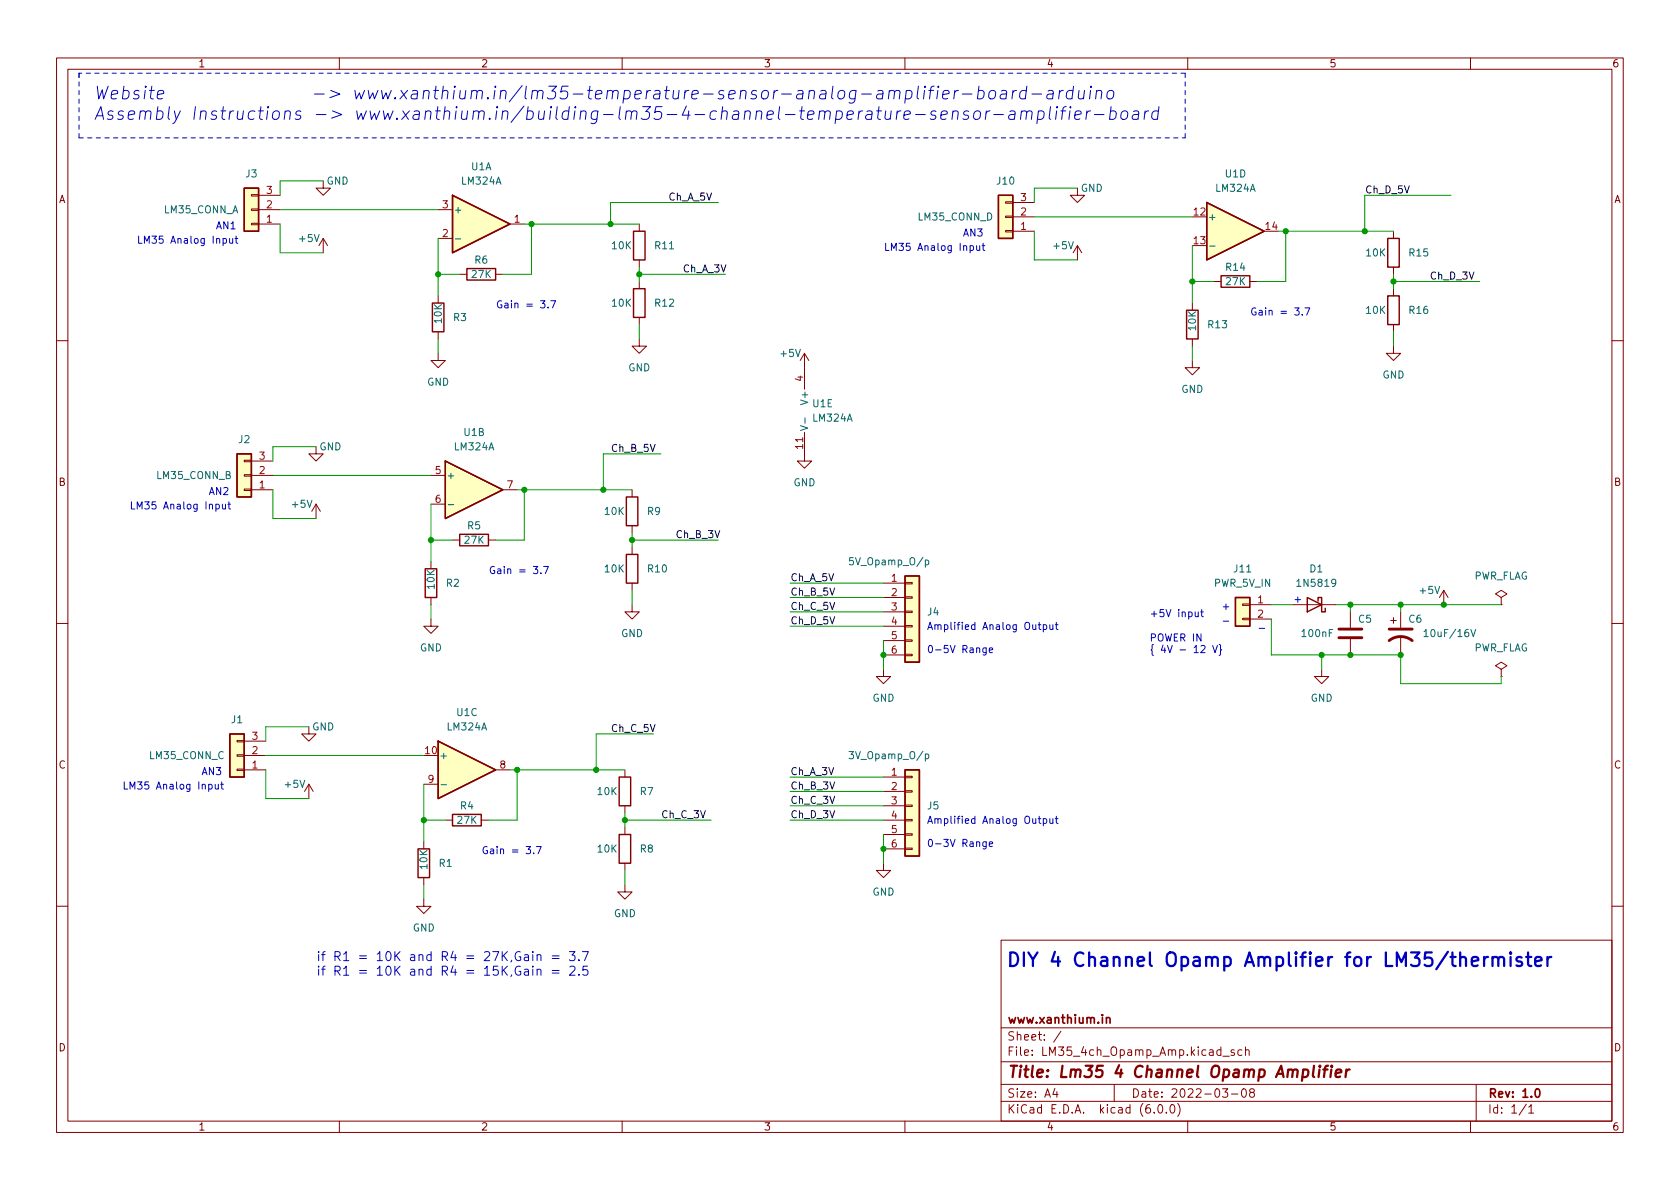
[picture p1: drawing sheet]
<svg xmlns="http://www.w3.org/2000/svg" width="297mm" height="210mm" viewBox="0 0 297 210" stroke-linecap="round" stroke-linejoin="round" font-family="sans-serif">
<g fill="none" stroke="#840000" stroke-width=".18">
<path d="M10 10.2h277v190.1h-277zM12 12.2h273v186.1h-273zM60 10.2v2M110 10.2v2M160 10.2v2M210 10.2v2M260 10.2v2M44.4 34.4h1.3v.3h-1.3zM44.4 37h1.3v.2h-1.3zM44.4 39.5h1.3v.2h-1.3zM45.7 39.6h3.8M45.7 37.1h3.8"/>
<path d="M45.7 34.5h3.8M57.1 32v1.3h1.3l-1.3 1.2-1.2-1.2h1.2M77.5 37.1h2.5M90.2 39.6h2.5M113 39.6v1.3M177.8 35.7h1.3v.2h-1.3zM177.8 38.2h1.3v.3h-1.3zM179.1 38.3h3.8M179.1 35.8h3.8M190.5 33.3v1.2h1.3l-1.3 1.3-1.3-1.3h1.3M57.1 42.2l-.7 1.2M57.1 42.2v2.5"/>
<path d="M57.1 42.2l.8 1.2M77.5 42.2h2.5M77.5 52.3v1.3M77.5 58.7v1.2M81.3 48.5h1.2M87.6 48.5h1.3M113 59.9v1.3h1.3l-1.3 1.3-1.2-1.3h1.2M113 46v1.2M113 49.8v1.2M113 56.1v1.3M177.8 40.8h1.3v.2h-1.3zM179.1 40.9h3.8"/>
<path d="M190.5 43.4l-.8 1.3M190.5 43.4v2.6M190.5 43.4l.8 1.3M210.8 53.6v1.3M210.8 59.9v1.3M214.6 49.8h1.3M221 49.8h1.2M246.4 40.9v1.3M246.4 47.2v1.3M246.4 51v1.3M246.4 57.4v1.3M10 60.2h2"/>
<path d="M55.9 79v1.3h1.2l-1.2 1.2-1.3-1.2h1.3M77.5 62.5v1.2h1.2l-1.2 1.3-1.3-1.3h1.3M142.2 76.4v5.1h1.3l-1.3 1.3-1.2-1.3h1.2M142.2 62.5v6.3M142.2 62.5l-.7 1.2M142.2 62.5l.8 1.2M210.8 63.7v1.3h1.3l-1.3 1.3-1.3-1.3h1.3M246.4 61.2v1.3h1.2l-1.2 1.2-1.3-1.2h1.3M285 60.2h2M43.2 81.4h1.2v.3h-1.2zM43.2 83.9h1.2v.3h-1.2zM43.2 86.5h1.2v.2h-1.2z"/>
<path d="M44.4 86.6h3.9M44.4 84.1h3.9M44.4 81.5h3.9M55.9 89.1l-.8 1.3M55.9 89.1v2.6M55.9 89.1l.7 1.3M76.2 84.1h2.5M76.2 99.3v1.3M76.2 89.1h2.5M80 95.5h1.3M86.4 95.5h1.2M88.9 86.6h2.5"/>
<path d="M111.8 86.6v1.3M111.8 93v1.2M111.8 96.8v1.2M10 110.2h2M76.2 109.5v1.2h1.3l-1.3 1.3-1.3-1.3h1.3M76.2 105.7v1.2M111.8 106.9v1.3h1.2l-1.2 1.3-1.3-1.3h1.3M111.8 103.1v1.3M156.2 118.4v1.2h1.3l-1.3 1.3-1.3-1.3h1.3M156.2 103.1h3.8M156.2 105.7h3.8M156.2 108.2h3.8"/>
<path d="M156.2 110.7h3.8M156.2 113.3h3.8M156.2 115.8h3.8M160 115.7h1.3v.2h-1.3zM160 113.2h1.3v.2h-1.3zM160 110.6h1.3v.3h-1.3zM160 108.1h1.3v.2h-1.3zM160 105.5h1.3v.3h-1.3zM160 103h1.3v.2h-1.3zM219.7 109.3h1.3v.3h-1.3zM219.7 106.8h1.3v.3h-1.3zM221 106.9h3.8"/>
<path d="M221 109.5h3.8M228.6 106.9h7.6M233.7 118.4v1.2h1.2l-1.2 1.3-1.3-1.3h1.3M238.8 108.2v2.8M238.8 113v2.8M245.9 109.7h1M246.4 109.2v1M247.6 108.2v2.8M247.6 112.5v3.3M255.3 104.4l-.8 1.3M255.3 104.4v2.5M255.3 104.4l.7 1.3"/>
<path d="M265.4 105.7l1-.7-1-.6-1 .6 1 .7v1.2M265.4 106.9h.1M265.4 118.4l1-.7-1-.6-1 .6 1 .7v1.2M265.4 119.6h.1M285 110.2h2M41.9 130.9h1.3v.3h-1.3zM41.9 133.5h1.3v.2h-1.3zM41.9 136h1.3v.3h-1.3zM43.2 136.1h3.8M43.2 133.6h3.8M43.2 131.1h3.8M54.6 128.5v1.3h1.3l-1.3 1.3-1.3-1.3h1.3"/>
<path d="M54.6 138.7l-.8 1.2M54.6 138.7v2.5M54.6 138.7l.8 1.2M74.9 138.7h2.6M87.6 136.1h2.6M110.5 136.1v1.3M156.2 137.4h3.8M156.2 139.9h3.8M160 139.8h1.3v.3h-1.3zM160 137.3h1.3v.2h-1.3zM74.9 159v1.3h1.3l-1.3 1.2-1.2-1.2h1.2M74.9 148.8v1.3"/>
<path d="M74.9 155.2v1.3M78.7 145h1.3M85.1 145h1.3M110.5 156.5v1.2h1.3l-1.3 1.3-1.3-1.3h1.3M110.5 142.5v1.3M110.5 146.3v1.3M110.5 152.6v1.3M156.2 152.6v1.3h1.3l-1.3 1.3-1.3-1.3h1.3M156.2 145h3.8M156.2 142.5h3.8M156.2 147.6h3.8M156.2 150.1h3.8"/>
<path d="M160 150h1.3v.2h-1.3zM160 147.4h1.3v.3h-1.3zM160 144.9h1.3v.3h-1.3zM160 142.4h1.3v.2h-1.3zM10 160.2h2M177 166.3h108v32h-108zM285 160.2h2M60 198.3v2M110 198.3v2M160 198.3v2M177 194.8h108M177 191.8h108"/>
<path d="M177 187.8h108M177 181.8h108M186.5 192.5l-.4 1h1M186.9 193v1M187.6 182.4l-1.3 1.9M197 191.8v3M204.1 196.7v.1M204.9 195.4l.2-.1a.81 .81 0 0 1 .6 .7 .81 .81 0 0 1-.3 .8h-.2a.81 .81 0 0 1-.6-.6 .81 .81 0 0 1 .3-.8zM206.2 196.7v.1M207.1 195.4l.1-.1a.81 .81 0 0 1 .6 .7 .81 .81 0 0 1-.3 .8h-.1a.81 .81 0 0 1-.6-.6 .81 .81 0 0 1 .3-.8zM208.2 195.1a1.72 1.72 0 0 1 0 2.3M210 198.3v2"/>
<path d="M216.1 192.5h1l-.5 .6 .4 .1v.7l-.2 .1h-.4l-.3-.1M216.2 186.8h1.2M217.7 193.5h1.2M218.2 185.7l-.3-.1-.3 .2 .1 .3 .5 .1v.4h-.6M219.6 185.7l-.5-.1-.2 .3v.4l.1 .3h.6M219.7 192.6l.2-.1a.81 .81 0 0 1 .5 .7 .81 .81 0 0 1-.3 .8h-.1a.81 .81 0 0 1-.6-.6 .81 .81 0 0 1 .3-.8zM220.2 185.8l.2-.2 .4 .1 .1 .9M220.2 185.1v1.5M221.2 193.2l-.3-.3 .1-.2 .2-.2 .4 .1 .2 .2-.1 .2-.6 .2-.2 .3 .1 .4 .2 .1h.4l.2-.3-.1-.4-.2-.1M260 198.3v2M261 191.8v6.5M269.9 195.3l-1.3 1.9"/>
<path d="M270.3 195.8l.4-.5v1.5M270.3 196.8h.9"/>
</g>
<path d="M195.6 180.1l.2-.2 .4 .1 .1 .9M271.6 192.6l.2-.1a.82 .82 0 0 1 .6 .7 .82 .82 0 0 1-.3 .8h-.2a.81 .81 0 0 1-.6-.6 .81 .81 0 0 1 .3-.8z" fill="none" stroke="#840000" stroke-width=".3"/>
<path d="M230.4 189.2l.2-.1 .6 .1 .1 .3v.6a.66 .66 0 0 1-1 .3M232.3 188.5l-.2 1.7 .3 .3M233.3 189.1l-.2 1.4M233.4 188.5l-.1 .1 .1 .1 .1-.1-.1-.1v.2M234 189.1h.7M234.8 188.5l-.4 .1-.1 .1-.2 1.8M235.4 189.1l-.2 1.4M235.5 188.5l-.1 .1 .1 .1 .1-.1-.1-.1v.2M236.2 189.8l.9-.2v-.4l-.6-.1-.3 .3v1l.2 .1 .6-.1M238.1 189.1l-.2 1.4M238.6 189.1l-.4 .1-.2 .3" fill="none" stroke="#840000" stroke-width=".4"/>
<g fill="none" stroke="#840000" stroke-width=".25">
<path d="M43.2 33.3h2.5v7.6h-2.5zM80 34.5l10.2 5.1-10.2 5.1zM176.5 34.5h2.6v7.7h-2.6zM213.4 35.8l10.1 5.1-10.1 5.1zM76.5 53.6h2v5.1h-2zM82.5 47.5h5.1v2h-5.1zM112 51h2v5.1h-2zM112 40.9h2v5.1h-2zM209.8 54.9h2v5h-2zM215.9 48.8h5.1v2h-5.1zM245.4 42.2h2v5h-2zM245.4 52.3h2v5.1h-2z"/>
<path d="M41.9 80.3h2.5v7.6h-2.5zM78.7 81.5l10.2 5.1-10.2 5.1zM81.3 94.5h5.1v2h-5.1zM110.7 98h2.1v5.1h-2.1zM110.7 87.9h2.1v5.1h-2.1zM75.2 100.6h2v5.1h-2zM160 101.8h2.6v15.3h-2.6zM218.4 105.7h2.6v5h-2.6zM231.1 105.7l2.6 1.2-2.6 1.3zM233 106.3v-.6h.7v2.5h.6v-.6M40.6 129.8h2.6v7.6h-2.6zM77.5 131.1l10.1 5-10.1 5.1z"/>
<path d="M109.5 137.4h2v5.1h-2zM160 136.1h2.6v15.3h-2.6zM73.9 150.1h2v5.1h-2zM80 144h5.1v2h-5.1zM109.5 147.6h2v5h-2z"/>
</g>
<g fill="#ffffc2" stroke="#ffffc2" stroke-width=".18">
<path d="M41.9 80.3h2.5v7.6h-2.5z"/>
<path d="M176.5 34.5h2.6v7.7h-2.6z"/>
<path d="M218.4 105.7h2.6v5h-2.6z"/>
<path d="M40.6 129.8h2.6v7.6h-2.6z"/>
<path d="M43.2 33.3h2.5v7.6h-2.5z"/>
<path d="M80 34.5l10.2 5.1-10.2 5.1z"/>
<path d="M77.5 131.1l10.1 5-10.1 5.1z"/>
<path d="M160 136.1h2.6v15.3h-2.6z"/>
<path d="M213.4 35.8l10.1 5.1-10.1 5.1z"/>
<path d="M78.7 81.5l10.2 5.1-10.2 5.1z"/>
<path d="M160 101.8h2.6v15.3h-2.6z"/>
</g>
<path d="M236.7 111.2h4.1M236.7 112.8h4.1M245.6 113.3a3.3 3.3 0 0 1 4.1 0M245.6 111.2h4.1" fill="none" stroke="#840000" stroke-width=".51"/>
<path d="M80.5 42.2h1M213.9 43.5h.9M141.5 75.3l1.3 .4-1.3 .4M142.3 73.9v1M79.2 89.2h1M163.6 99.1l.4-.1 .2 .3-.1 .5h-.5M251.8 111.7l.3-.4v1.3M251.8 112.6h.7M260.1 111.3l.4 1.3 .4-1.3M78 138.8h.9M163.6 133.4l.4-.1 .2 .3-.1 .5h-.5" fill="none" stroke="#006464" stroke-width=".18"/>
<g fill="none" stroke="#0000c2" stroke-width=".18">
<path d="M151.3 16.1a.74 .74 0 0 0-1.1 .3v.7l.1 .3 .2 .1 .7-.1M151.4 16l-.3 1.8a.67 .67 0 0 1-1 .3M152.3 16.6h1.8M155.2 16.1l.2-.1 .7 .1v.2l-.1 1.2M156.1 16.5l-.8 .1a.45 .45 0 0 0-.3 .4 .45 .45 0 0 0 .2 .5l.8-.1M157.2 16.2a.55 .55 0 0 1 1 .1l-.2 1.2M157.3 16l-.2 1.5M158.2 16.3a.57 .57 0 0 1 .9-.2v.2l-.1 1.2M160.2 16.1l.3-.1 .6 .1 .2 .3-.1 .7a.74 .74 0 0 1-1.1 .3M160.3 16l-.3 2.2M162.4 15.2l-.3 2 .3 .3M163.5 16l-.2 1.5"/>
<path d="M163.6 15.2l-.2 .1 .1 .2 .2-.2-.1-.1-.1 .3M164.2 16h.9M165.2 15.2l-.5 .1-.1 .3-.3 1.9M165.5 19.7a.55 .55 0 0 0-.9 .3l.3 .4 .5 .1 .1 .3-.4 .3-.6-.1M165.8 16l-.2 1.5M165.9 15.2l-.1 .1 .1 .2 .1-.2-.1-.1v.3M166.7 16.7l1.1-.2-.1-.4-.2-.1-.6 .1-.3 1.1 .3 .3 .7-.1M168.5 19.8a.55 .55 0 0 1 .9 .1l-.1 1.2M168.5 19.6l-.2 1.5M168.8 16l-.2 1.5M169.5 16a.66 .66 0 0 0-.7 .4M170.1 16.6h1.7"/>
<path d="M171.3 19.7a.55 .55 0 0 0-.9 .3l.1 .3 .5 .1 .3 .3-.2 .3-.2 .1-.6-.1M172.3 19.8a.58 .58 0 0 1 .6-.2 .58 .58 0 0 1 .5 .4l-.1 .7a.62 .62 0 0 1-.6 .4 .62 .62 0 0 1-.6-.4zM173 16.1l.2-.1 .6 .1 .2 .3-.1 .7a.74 .74 0 0 1-1.1 .3M173.1 15.2l-.3 2.3M174.4 19.6l-.2 1.5M175 16.2a.58 .58 0 0 1 .6-.2 .58 .58 0 0 1 .5 .4l-.1 .7a.62 .62 0 0 1-.6 .4 .62 .62 0 0 1-.6-.4zM175 19.6a.66 .66 0 0 0-.7 .4M177.1 16.1l.2-.1 .6 .1 .1 .2-.2 1.2M178 16.5l-.8 .1a.45 .45 0 0 0-.4 .4 .45 .45 0 0 0 .3 .5l.8-.1M178.6 19.7l.2-.1 .6 .1 .1 .2-.2 1.2M179.1 16l-.2 1.5M179.8 16a.66 .66 0 0 0-.7 .4"/>
<path d="M180.6 19.8a.55 .55 0 0 1 .9 .1l-.1 1.2M180.6 19.6l-.2 1.5M181.5 16.1a.74 .74 0 0 0-1.2 .3v.7l.1 .3 .2 .1 .7-.1M181.5 19.9a.57 .57 0 0 1 .9-.2l.1 .2-.2 1.2M181.6 15.2l-.3 2.3M182.5 16.6h1.7M183.6 19.7l.2-.1 .7 .1 .1 .3-.1 .7a.74 .74 0 0 1-1.1 .3M183.6 19.6l-.3 2.3M185.3 16.1l.2-.1 .7 .1v.2l-.1 1.2M185.7 18.9l-.2 1.9 .3 .3M186.2 16.5l-.7 .1a.45 .45 0 0 0-.4 .4 .45 .45 0 0 0 .2 .5l.8-.1M186.8 19.6l-.2 1.5"/>
<path d="M186.9 18.9l-.1 .1 .1 .1 .1-.1-.1-.1v.2M187.4 16l-.2 1.5M187.6 19.6h.8M188 16a.66 .66 0 0 0-.7 .4M188.5 18.9l-.4 .1-.2 .2-.2 1.9M189.2 19.6l-.2 1.5M189.3 18.9l-.1 .1v.1l.2-.1-.1-.1-.1 .2M189.7 16.1a.74 .74 0 0 0-1.1 .3l-.1 .7 .2 .3 .2 .1 .6-.1M189.8 15.2l-.3 2.3M190.8 16l-.2 1.2 .1 .2a.64 .64 0 0 0 .9-.1M191.8 16l-.2 1.5M192.2 19.6l-.2 1.5"/>
<path d="M192.8 19.6a.66 .66 0 0 0-.7 .4M192.8 16l-.2 1.5M192.9 15.2l-.1 .1 .1 .2 .1-.2-.1-.1v.3M193.9 16.2a.55 .55 0 0 1 .9 .1l-.1 1.2M193.9 16l-.2 1.5M195.9 16.2a.58 .58 0 0 1 .6-.2 .58 .58 0 0 1 .4 .4v.7a.62 .62 0 0 1-.6 .4 .62 .62 0 0 1-.6-.4zM196.3 19.7l.3-.1 .6 .1 .2 .3-.1 .7a.74 .74 0 0 1-1.1 .3M196.5 18.9l-.3 2.2M198.4 19.8a.58 .58 0 0 1 .6-.2 .58 .58 0 0 1 .4 .4l-.1 .7a.62 .62 0 0 1-.6 .4 .62 .62 0 0 1-.5-.4zM200.4 19.7l.2-.1 .7 .1 .1 .2-.2 1.2M202.5 19.6l-.2 1.5M203.1 19.6a.66 .66 0 0 0-.7 .4"/>
<path d="M204.8 19.7a.74 .74 0 0 0-1.1 .3l-.1 .7 .2 .3 .2 .1 .6-.1M204.9 18.9l-.3 2.2M161.9 20.3h1.7M166.4 20.4l1.1-.3-.1-.4-.2-.1-.6 .1-.3 1.1 .3 .3 .7-.1M175.7 20.3h1.7M179.5 20.1l-.8 .2a.45 .45 0 0 0-.4 .3 .45 .45 0 0 0 .3 .5l.8-.1M190.1 20.4l1-.3v-.4l-.2-.1-.7 .1-.2 1.1 .3 .3 .6-.1M193.5 20.3h1.7M201.3 20.1l-.7 .2a.45 .45 0 0 0-.4 .3 .45 .45 0 0 0 .3 .5l.7-.1M39.4 42.2h.4l.3 .2-.2 .6h-.5M40.6 42.2l.1 .8h.3l.1-.1M41.1 42.2v.8"/>
<path d="M41.6 42.2h.4M41.7 41.7v1.1l.3 .2M96.9 54.3v.1M97.4 53.2h.8l-.5 1.2M171.5 43.5l.4-.1 .2 .3-.1 .5h-.5M172.7 43.4v.8l.3 .1 .2-.1M173.2 43.4v.9M173.6 43.4h.5M173.8 43v1.1l.3 .2M230.2 55.6v.1M230.7 54.4h.9l-.6 1.3M38.2 89.2h.3l.3 .2-.1 .5h-.5"/>
<path d="M39.3 89.2l.1 .7 .3 .1 .2-.1M39.9 89.2v.8M40.3 89.2h.5M40.5 88.7v1.1l.3 .2M95.6 101.3v.1M96.1 100.2h.9l-.6 1.2M174.4 114.6v1l-.3 .2h-.3M174.4 114.6h-.4l-.2 .2 .1 .5h.5M174.9 115l.6-.1v-.3h-.4l-.2 .1 .1 .6h.5M183.6 110.5h.4M183.7 110v1.1l.3 .2M184.5 110.5h.3l.3 .2-.1 .6h-.5"/>
<path d="M184.5 110.5v1.2M185.6 110.5l.1 .8h.3l.2-.1M186.2 110.5v.8M186.6 110.5h.5M186.8 110v1.1l.3 .2M211.3 108.2l.1 .8 .3 .1 .2-.2M211.9 108.2v.9M212.3 108.2h.5M212.3 114.3l.5-.2 .3 .4-.8 .9h.8M212.5 107.8v1.1l.3 .2M214.4 114.1l.4 1.3 .5-1.3M215.6 114l.2 .1v.6l.2 .2-.2 .2v.6l-.2 .2"/>
<path d="M216.3 109.8h.9M222.6 111.1h1M36.9 138.8l.4-.1 .2 .2-.1 .6h-.5M38.1 138.7v.8h.3l.2-.1M38.6 138.7v.8M39 138.7h.5M39.2 138.3v1.1l.3 .1M94.4 150.8v.2M94.8 149.7h.9l-.6 1.3M174.4 148.9v1l-.3 .2h-.3M174.4 148.9h-.4l-.2 .2 .1 .5h.5M174.9 149.3l.6-.1v-.3h-.4l-.2 .1 .1 .6h.5"/>
<path d="M183.6 144.8h.4M183.7 144.3v1.1l.3 .2M184.5 144.8h.3l.3 .2-.1 .5h-.5M184.5 144.8v1.2M185.6 144.8l.1 .7 .3 .1 .2-.1M186.2 144.8v.8M186.6 144.8h.5M186.8 144.3v1.1l.3 .2M92.8 168.9h.6v1M92.8 171.5h.6v1M93.4 169.2l-.5 .1a.31 .31 0 0 0-.2 .3 .31 .31 0 0 0 .2 .3l.5-.1M93.4 171.8h-.5a.31 .31 0 0 0-.2 .3 .31 .31 0 0 0 .2 .4l.5-.1"/>
<path d="M94.2 168.3v.1M94.2 170.9v.1M94.2 168.8v1.1M94.2 171.4v1.1M95 169l.2-.2 .4 .1 .1 1M95 171.5l.2-.1 .4 .1 .1 1M95 168.8v1.1M95 171.4v1.1M97.6 169h1.3M97.6 169.5h1.3M97.6 171.6h1.3M97.6 172.1h1.3"/>
<path d="M100.7 168.3h1l-.6 .6 .5 .1v.7l-.2 .2h-.5l-.2-.2M100.8 171l.2-.1h.4l.2 .1 .1 .3-.1 .2-.9 1h1M102.4 169.7v.2M102.4 172.3v.2M103 168.3h1l-.7 1.6M103.9 170.9h-.8l-.1 .7 .3-.1h.5l.2 .3-.1 .5-.2 .2h-.4l-.3-.2"/>
</g>
<g fill="none" stroke="#0000c2" stroke-width=".4">
<path d="M262.4 169.2v1.6M263.1 169.2a.61 .61 0 0 0-.7 .5M263.9 169.5a.6 .6 0 0 1 1 .1v1.2M263.9 169.2v1.6M264.9 169.6l.4-.4 .5 .1 .1 .3v1.2M267.1 168.4l-.1 .1 .1 .2 .1-.2-.1-.1v.3M267.1 169.2v1.6M269 169.3l-.5-.1-.4 .4 .1 .3 .8 .2 .1 .3-.1 .3-.2 .1-.7-.1M269.8 169.2h.9M270.2 168.4v2.1l.1 .2 .4 .1M271.4 170l1.2-.2-.1-.5-.7-.1-.4 .4v.9l.1 .2 .3 .1 .7-.1M273.6 169.2v1.6"/>
<path d="M274.3 169.2a.61 .61 0 0 0-.7 .5"/>
</g>
<path d="M14 12.9v1.3M14 12.9v11.5M209.5 12.9h-195.5M14 24.4h195.5M209.5 24.4v-11.5" fill="none" stroke="#0000c2" stroke-width=".18" stroke-dasharray=".8 .8"/>
<g fill="none" stroke="#009600" stroke-width=".18">
<path d="M49.5 39.6v5.1h7.6M49.5 37.1h28M57.1 32h-7.6v2.5M92.7 39.6h20.3M94 39.6v8.9h-5.1M127 35.8h-19.1v3.8M182.9 38.3h27.9M190.5 33.3h-7.6v2.5M256.5 34.5h-15.2v6.4M77.5 48.5h3.8M77.5 42.2v10.1M77.5 59.9v2.6"/>
<path d="M113 48.5h15.3M113 47.2v2.6M113 57.4v2.5M182.9 40.9v5.1h7.6M210.8 43.4v10.2M210.8 49.8h3.8M226.1 40.9h20.3M227.3 40.9v8.9h-5.1M246.4 48.5v2.5M246.4 58.7v2.5M246.4 49.8h15.2M55.9 79h-7.6v2.5"/>
<path d="M210.8 61.2v2.5M48.3 86.6v5.1h7.6M48.3 84.1h27.9M76.2 89.1v10.2M76.2 95.5h3.8M91.4 86.6h20.4M92.7 86.6v8.9h-5.1M111.8 94.2v2.6M111.8 95.5h15.2M116.8 80.3h-10.1v6.3M76.2 106.9v2.6M111.8 104.4v2.5"/>
<path d="M139.7 110.7h16.5M139.7 108.2h16.5M139.7 105.7h16.5M139.7 103.1h16.5M156.2 113.3v5.1M224.8 106.9h3.8M224.8 109.5v6.3h22.8v5.1h17.8v-1.3M233.7 115.8v2.6M236.2 106.9h29.2M238.8 106.9v1.3M247.6 106.9v1.3M47 136.1v5.1h7.6"/>
<path d="M47 133.6h27.9M54.6 128.5h-7.6v2.6M74.9 138.7v10.1M90.2 136.1h20.3M91.4 136.1v8.9h-5M115.6 129.8h-10.2v6.3M139.7 137.4h16.5M139.7 139.9h16.5M74.9 145h3.8M74.9 156.5v2.5M110.5 145h15.2M110.5 143.8v2.5"/>
<path d="M110.5 153.9v2.6M139.7 145h16.5M139.7 142.5h16.5M156.2 147.6v5"/>
</g>
<g fill="#009600" stroke="#009600" stroke-width=".18">
<circle cx="255.3" cy="106.9" r=".46"/>
<circle cx="247.6" cy="106.9" r=".46"/>
<circle cx="247.6" cy="115.8" r=".46"/>
<circle cx="156.2" cy="115.8" r=".46"/>
<circle cx="110.5" cy="145" r=".46"/>
<circle cx="156.2" cy="150.1" r=".46"/>
<circle cx="238.8" cy="106.9" r=".46"/>
<circle cx="238.8" cy="115.8" r=".46"/>
<circle cx="111.8" cy="95.5" r=".46"/>
<circle cx="233.7" cy="115.8" r=".46"/>
<circle cx="113" cy="48.5" r=".46"/>
<circle cx="241.3" cy="40.9" r=".46"/>
<circle cx="227.3" cy="40.9" r=".46"/>
<circle cx="210.8" cy="49.8" r=".46"/>
<circle cx="246.4" cy="49.8" r=".46"/>
<circle cx="91.4" cy="136.1" r=".46"/>
<circle cx="105.4" cy="136.1" r=".46"/>
<circle cx="74.9" cy="145" r=".46"/>
<circle cx="76.2" cy="95.5" r=".46"/>
<circle cx="94" cy="39.6" r=".46"/>
<circle cx="92.7" cy="86.6" r=".46"/>
<circle cx="107.9" cy="39.6" r=".46"/>
<circle cx="77.5" cy="48.5" r=".46"/>
<circle cx="106.7" cy="86.6" r=".46"/>
</g>
<text font-size="3.3" fill="#0000c2" x="177.8" y="170.9">DIY 4 Channel Opamp Amplifier for LM35/thermister</text>
<g font-size="3.1" fill="#0000c2">
<text x="16.5" y="17.6">Website</text>
<text x="40.9" y="17.6">-&gt; www.xanthium.in/lm35-temperature-sensor-analog-amplifier-board-arduino</text>
<text x="16.5" y="21.2">Assembly Instructions -&gt; www.xanthium.in/building-lm35-4-channel-temperature-sensor-amplifier-board</text>
</g>
<text font-size="2.8" fill="#840000" x="178" y="190.6">Title: Lm35 4 Channel Opamp Amplifier</text>
<g font-size="2.2" fill="#0000c2">
<text x="55.9" y="170">if R1 = 10K and R4 = 27K,Gain = 3.7</text>
<text x="55.9" y="172.5">if R1 = 10K and R4 = 15K,Gain = 2.5</text>
</g>
<g font-size="2.1" fill="#840000">
<text x="178" y="184">Sheet: /</text>
<text x="178" y="181">www.xanthium.in</text>
<text x="178" y="186.7">File: LM35_4ch_Opamp_Amp.kicad_sch</text>
<text x="178" y="196.9">KiCad E.D.A. kicad (6.0.0)</text>
<text x="178" y="194.1">Size: A4</text>
<text x="200" y="194.1">Date: 2022-03-08</text>
<text x="263" y="194.1">Rev: 1.0</text>
<text x="263" y="196.9">Id: 1/1</text>
</g>
<g font-size="1.8" fill="#840000">
<text x="35" y="11.9">1</text>
<text x="85" y="11.9">2</text>
<text x="135" y="11.9">3</text>
<text x="185" y="11.9">4</text>
<text x="235" y="11.9">5</text>
<text x="285" y="11.9">6</text>
<text x="10.3" y="35.9">A</text>
<text x="285.3" y="35.9">A</text>
<text x="10.3" y="85.9">B</text>
<text x="285.3" y="85.9">B</text>
<text x="10.3" y="135.9">C</text>
<text x="285.3" y="135.9">C</text>
<text x="10.3" y="185.9">D</text>
<text x="285.3" y="185.9">D</text>
<text x="35" y="199.9">1</text>
<text x="85" y="199.9">2</text>
<text x="135" y="199.9">3</text>
<text x="185" y="199.9">4</text>
<text x="235" y="199.9">5</text>
<text x="285" y="199.9">6</text>
</g>
<g font-size="1.8" fill="#006464">
<text x="43.5" y="31.4">J3</text>
<text x="57.7" y="32.6">GND</text>
<text x="81.7" y="32.6">LM324A</text>
<text x="83.3" y="30.1">U1A</text>
<text x="176.3" y="32.6">J10</text>
<text x="191.1" y="33.9">GND</text>
<text x="215" y="33.9">LM324A</text>
<text x="216.7" y="31.4">U1D</text>
<text x="29.1" y="37.7">LM35_CONN_A</text>
<text x="80.1" y="37.7">+</text>
<text x="162.4" y="39">LM35_CONN_D</text>
<text x="213.5" y="39">+</text>
<text x="53" y="42.8">+5V</text>
<text x="84" y="46.6">R6</text>
<text x="108.3" y="44.1">10K</text>
<text x="115.9" y="44.1">R11</text>
<text x="186.4" y="44.1">+5V</text>
<text x="216.8" y="47.9">R14</text>
<text x="241.6" y="45.3">10K</text>
<text x="249.2" y="45.3">R15</text>
<text x="83.5" y="49.1">27K</text>
<text x="216.8" y="50.4">27K</text>
<text x="78.1" y="57.1" transform="rotate(-90 78.1 57.1)">10K</text>
<text x="80.2" y="56.8">R3</text>
<text x="108.3" y="54.2">10K</text>
<text x="115.9" y="54.2">R12</text>
<text x="211.5" y="58.4" transform="rotate(-90 211.5 58.4)">10K</text>
<text x="213.7" y="58">R13</text>
<text x="241.6" y="55.5">10K</text>
<text x="249.2" y="55.5">R16</text>
<text x="111.1" y="65.7">GND</text>
<text x="138.1" y="63.1">+5V</text>
<text x="75.5" y="68.2">GND</text>
<text x="142.9" y="71.2" transform="rotate(-90 142.9 71.2)">V+</text>
<text x="208.9" y="69.5">GND</text>
<text x="244.4" y="66.9">GND</text>
<text x="82.1" y="77.1">U1B</text>
<text x="143.7" y="72">U1E</text>
<text x="143.8" y="74.5">LM324A</text>
<text x="42.2" y="78.4">J2</text>
<text x="56.5" y="79.6">GND</text>
<text x="80.4" y="79.6">LM324A</text>
<text x="27.8" y="84.7">LM35_CONN_B</text>
<text x="51.7" y="89.8">+5V</text>
<text x="78.9" y="84.7">+</text>
<text x="140.3" y="86">GND</text>
<text x="82.7" y="93.6">R5</text>
<text x="107" y="91.1">10K</text>
<text x="114.5" y="91.1">R9</text>
<text x="82.2" y="96.1">27K</text>
<text x="107" y="101.2">10K</text>
<text x="114.6" y="101.2">R10</text>
<text x="150.6" y="99.9">5V_Opamp_O/p</text>
<text x="218.2" y="101.2">J11</text>
<text x="231.6" y="101.2">D1</text>
<text x="76.8" y="104.1" transform="rotate(-90 76.8 104.1)">10K</text>
<text x="78.9" y="103.8">R2</text>
<text x="214.7" y="103.8">PWR_5V_IN</text>
<text x="229.6" y="103.8">1N5819</text>
<text x="251.1" y="105">+5V</text>
<text x="260.5" y="102.5">PWR_FLAG</text>
<text x="109.8" y="112.6">GND</text>
<text x="164" y="108.8">J4</text>
<text x="230.3" y="112.6">100nF</text>
<text x="240.2" y="110.1">C5</text>
<text x="249.1" y="110.1">C6</text>
<text x="252.4" y="112.6">10uF/16V</text>
<text x="74.2" y="115.2">GND</text>
<text x="260.5" y="115.2">PWR_FLAG</text>
<text x="154.2" y="124.1">GND</text>
<text x="231.7" y="124.1">GND</text>
<text x="40.9" y="127.9">J1</text>
<text x="55.2" y="129.2">GND</text>
<text x="79.2" y="129.2">LM324A</text>
<text x="80.8" y="126.6">U1C</text>
<text x="26.5" y="134.2">LM35_CONN_C</text>
<text x="77.6" y="134.2">+</text>
<text x="150.6" y="134.2">3V_Opamp_O/p</text>
<text x="50.5" y="139.3">+5V</text>
<text x="81.4" y="143.1">R4</text>
<text x="105.7" y="140.6">10K</text>
<text x="113.2" y="140.6">R7</text>
<text x="164" y="143.1">J5</text>
<text x="80.9" y="145.7">27K</text>
<text x="75.6" y="153.6" transform="rotate(-90 75.6 153.6)">10K</text>
<text x="77.7" y="153.3">R1</text>
<text x="105.7" y="150.7">10K</text>
<text x="113.2" y="150.7">R8</text>
<text x="154.2" y="158.4">GND</text>
<text x="73" y="164.7">GND</text>
<text x="108.5" y="162.2">GND</text>
</g>
<g font-size="1.8" fill="#a90000">
<text x="47.1" y="34.3">3</text>
<text x="180.5" y="35.6">3</text>
<text x="47.1" y="39.4">1</text>
<text x="47.1" y="36.8">2</text>
<text x="78.2" y="41.9">2</text>
<text x="78.2" y="36.8">3</text>
<text x="90.9" y="39.4">1</text>
<text x="180.5" y="40.6">1</text>
<text x="180.5" y="38.1">2</text>
<text x="211.1" y="38.1">12</text>
<text x="223.8" y="40.6">14</text>
<text x="211.1" y="43.2">13</text>
<text x="142" y="67.4" transform="rotate(-90 142 67.4)">4</text>
<text x="45.9" y="83.8">2</text>
<text x="45.9" y="81.3">3</text>
<text x="77" y="83.8">5</text>
<text x="142" y="79.3" transform="rotate(-90 142 79.3)">11</text>
<text x="45.9" y="86.4">1</text>
<text x="77" y="88.9">6</text>
<text x="89.7" y="86.4">7</text>
<text x="157.6" y="102.9">1</text>
<text x="157.6" y="105.4">2</text>
<text x="157.6" y="107.9">3</text>
<text x="222.4" y="106.7">1</text>
<text x="157.6" y="110.5">4</text>
<text x="157.6" y="113">5</text>
<text x="222.4" y="109.2">2</text>
<text x="157.6" y="115.6">6</text>
<text x="44.6" y="130.8">3</text>
<text x="44.6" y="135.9">1</text>
<text x="44.6" y="133.3">2</text>
<text x="75.2" y="133.3">10</text>
<text x="88.4" y="135.9">8</text>
<text x="157.6" y="137.2">1</text>
<text x="75.7" y="138.4">9</text>
<text x="157.6" y="139.7">2</text>
<text x="157.6" y="142.2">3</text>
<text x="157.6" y="144.8">4</text>
<text x="157.6" y="147.3">5</text>
<text x="157.6" y="149.9">6</text>
</g>
<g font-size="1.8" fill="#0f0f0f">
<text x="118.1" y="35.5">Ch_A_5V</text>
<text x="241.3" y="34.2">Ch_D_5V</text>
<text x="120.6" y="48.2">Ch_A_3V</text>
<text x="252.7" y="49.4">Ch_D_3V</text>
<text x="107.9" y="79.9">Ch_B_5V</text>
<text x="119.4" y="95.1">Ch_B_3V</text>
<text x="139.7" y="107.8">Ch_C_5V</text>
<text x="139.7" y="105.3">Ch_B_5V</text>
<text x="139.7" y="102.8">Ch_A_5V</text>
<text x="139.7" y="110.4">Ch_D_5V</text>
<text x="107.9" y="129.4">Ch_C_5V</text>
<text x="139.7" y="137.1">Ch_A_3V</text>
<text x="139.7" y="139.6">Ch_B_3V</text>
<text x="139.7" y="142.1">Ch_C_3V</text>
<text x="116.8" y="144.7">Ch_C_3V</text>
<text x="139.7" y="144.7">Ch_D_3V</text>
</g>
<g font-size="1.8" fill="#0000c2">
<text x="38.1" y="40.5">AN1</text>
<text x="170.2" y="41.8">AN3</text>
<text x="24.1" y="43.1">LM35 Analog Input</text>
<text x="156.2" y="44.3">LM35 Analog Input</text>
<text x="87.6" y="54.5">Gain = 3.7</text>
<text x="221" y="55.8">Gain = 3.7</text>
<text x="36.8" y="87.5">AN2</text>
<text x="22.9" y="90.1">LM35 Analog Input</text>
<text x="86.4" y="101.5">Gain = 3.7</text>
<text x="215.9" y="107.8">+</text>
<text x="228.6" y="106.6">+</text>
<text x="163.8" y="111.4">Amplified Analog Output</text>
<text x="203.2" y="113.4">POWER IN</text>
<text x="203.2" y="109.1">+5V input</text>
<text x="163.8" y="115.5">0-5V Range</text>
<text x="203.2" y="115.5">{ 4V - 12 V}</text>
<text x="35.6" y="137.1">AN3</text>
<text x="21.6" y="139.6">LM35 Analog Input</text>
<text x="163.8" y="145.7">Amplified Analog Output</text>
<text x="163.8" y="149.8">0-3V Range</text>
<text x="85.1" y="151">Gain = 3.7</text>
</g>
</svg>
